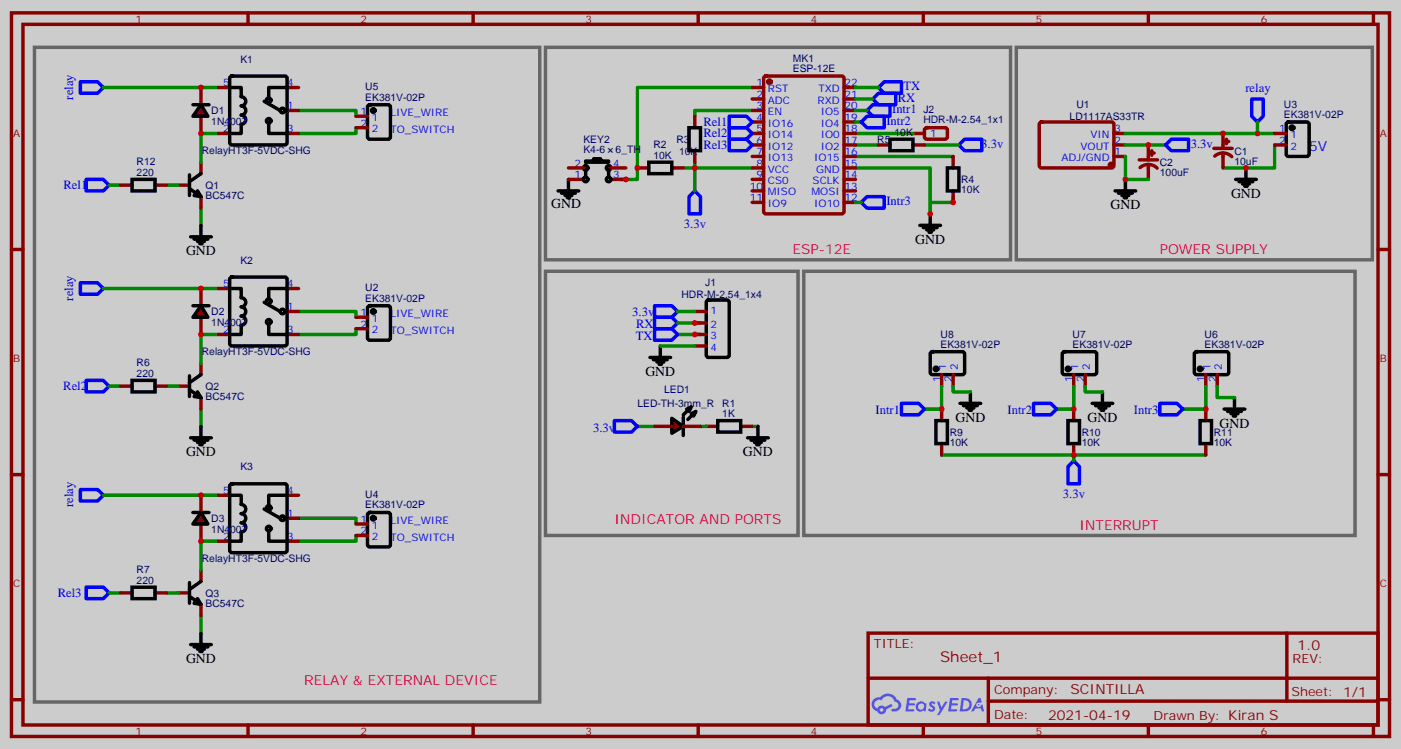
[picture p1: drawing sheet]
<svg xmlns="http://www.w3.org/2000/svg" width="430mm" height="230mm" viewBox="0 0 430 230" stroke-linecap="round" stroke-linejoin="round" font-family="sans-serif">
<path d="M0 0h430.4v230h-430.4z" fill="#ccc"/>
<g fill="none" stroke="#870000" stroke-width="1.1">
<path d="M3.5 4h423.4v222.2h-423.4zM7.1 7.5h416.2v215.2h-416.2zM76.2 4v3.5M145.3 4v3.5M214.5 4v3.5M283.6 4v3.5M352.8 4v3.5M421.9 4v3.5M3.5 76.6h3.6M423.3 76.6h3.6M3.5 145.8h3.6M423.3 145.8h3.6"/>
<path d="M266.7 194.5h156.6v28.2h-156.6zM395.3 194.5v20.9M3.5 214.9h3.6M266.7 208.3h156.5M303.6 215.4h119.6M303.6 208.3v14.1M423.3 214.9h3.6M76.2 222.7v3.5M145.3 222.7v3.5M214.5 222.7v3.5M283.6 222.7v3.5M352.8 222.7v3.5"/>
<path d="M421.9 222.7v3.5"/>
</g>
<g fill="#5487ff">
<path d="M285.7 215.6a1.22 1.22 0 0 1 1.7 .3l-.4 .6a.47 .47 0 0 0-.3-.4 .47 .47 0 0 0-.5 .1l.1 .3a1.14 1.14 0 0 1 .8 1.7 1.14 1.14 0 0 1-1.9 0l-.2-.2 .5-.5 .7 .4a.29 .29 0 0 0 .3-.2 .29 .29 0 0 0-.2-.4 1.04 1.04 0 0 1-.6-1.7z"/>
<path d="M278.7 214.4h2.3l.4 .2-.2 .5h-1.8l-.1 .9h1.5l.3 .3-.3 .4h-1.6l-.2 1.1 1.7 .1 .2 .3-.2 .3h-2.6z"/>
<path d="M291.8 214.4h2.4l.3 .2-.1 .5h-1.8l-.2 .9h1.6l.3 .3-.4 .4h-1.6l-.1 1.1 1.7 .1 .2 .3-.2 .3h-2.7z"/>
<path d="M300.6 214.4h.7l.3 1.2-.6 .4a.69 .69 0 0 0-1 .2 .69 .69 0 0 0 .4 1 .69 .69 0 0 0 .9-.6l.5-.3 .6 2.2h-.8l-.3-.9h-1.7l-.5 .9h-.8z"/>
<path d="M287.8 215.5h.8l.6 1.8 1.1-1.8h.9l-2.6 4.2h-.8l.9-1.6z"/>
<path d="M295.4 214.4l-.6 4.1h1.3a2.11 2.11 0 0 0 2.5-2.1 2.11 2.11 0 0 0-2.5-2zM296.1 215.1a1.43 1.43 0 0 1 1.6 1.6 1.43 1.43 0 0 1-2 1.1z"/>
<path d="M281.7 216a1.54 1.54 0 0 0-.1 2.1 1.54 1.54 0 0 0 2.1 .2l.7 .2 .3-2.3-.6-.3a1.49 1.49 0 0 0-2.4 .1zM281.9 217a.95 .95 0 0 1 1.9 0 .95 .95 0 0 1-1.9 0z"/>
<path d="M268.4 214.8a2.18 2.18 0 0 0 1.1 3.7 1.44 1.44 0 0 0 1.6 .9 1.44 1.44 0 0 0 1.2-1.5l2-1-.5-.7-1.9 .9a1.47 1.47 0 0 0-2.4 .5 1.39 1.39 0 0 1-.7-2 1.39 1.39 0 0 1 2-.4 2.12 2.12 0 0 1 2.2-1.3 2.12 2.12 0 0 1 1.9 1.6 1.14 1.14 0 0 1 1 1.5 1.14 1.14 0 0 1-1.6 .7 .43 .43 0 0 0-.5 .3 .43 .43 0 0 0 .4 .5 1.98 1.98 0 0 0 2.5-1.2 1.98 1.98 0 0 0-1.2-2.5 3.1 3.1 0 0 0-5.3-.7l-.9 .1zM270.3 218.1a.55 .55 0 0 1 1.1 0 .55 .55 0 0 1-1.1 0z"/>
<circle cx="300.6" cy="216.5" r=".26"/>
</g>
<g fill="none" stroke="#870000" stroke-width="1.1">
<path d="M231.1 26.9h3.5M231.1 30.4h3.5M231.1 33.9h3.5M231.1 37.5h3.5M234.8 23.6l.5-.2h23.3l.6 .4 .1 41.2-.5 .6-23.5 .1-.6-.5-.1-41.1zM259.3 26.9h3.5M259.3 30.4h3.5M259.3 33.9h3.5M259.3 37.5h3.5M284.2 39.4l.5-.2 5.9 .1 .4 .6v2.4l-.7 .5-5.9-.1-.4-.6v-2.2zM319.5 37.7l.5-.2h21.8l.4 .7-.1 12.9-.6 .5-21.8-.1-.4-.6v-12.7zM231.1 48h3.5"/>
<path d="M231.1 44.5h3.5M231.1 41h3.5M231.1 51.6h3.5M231.1 55.1h3.5M231.1 58.6h3.5M259.3 48h3.5M259.3 44.5h3.5M259.3 41h3.5M259.3 51.6h3.5M259.3 55.1h3.5M259.3 58.6h3.5M280.5 41h3.5"/>
<path d="M342.2 48h3.5M342.2 44.5h3.5M342.2 41h3.5M350 49.1h5.6M350.2 51.5a3.8 3.8 0 0 1 5.3 .2M352.8 44.5v4.6M352.8 50.5v4.6M353.1 47h1.4M353.8 46.3v1.4M372.9 45.6h5.6M373.2 48a3.8 3.8 0 0 1 5.2 .1M375.7 41v4.6"/>
<path d="M375.7 47v4.6M376.1 43.5h1.4M376.8 42.8v1.4M231.1 62.2h3.5M259.3 62.2h3.5"/>
</g>
<g fill="#870000" stroke="#870000" stroke-width="1.1">
<circle cx="341.3" cy="50.7" r=".53"/>
<circle cx="236.4" cy="25.1" r=".53"/>
</g>
<g fill="none" stroke="#000" stroke-width="1.1">
<path d="M395.3 37.7l.5-.2h5.7l.6 .4 .1 9.4-.5 .7h-5.9l-.6-.4-.1-9.4zM171.4 58.6h6.4M172.5 59.3h4.2M174.6 55.1v3.5M342.5 58.6h6.4M343.6 59.3h4.2M345.7 55.1v3.5M379.6 55.1h6.3M380.6 55.8h4.3M381.7 56.5h2.1M382.4 57.2h.7M382.8 51.6v3.5"/>
<path d="M173.6 60h2.1M174.3 60.7h.7M282.6 69.2h6.3M283.6 69.9h4.3M284.7 70.6h2.1M285.4 71.3h.7M285.8 65.7v3.5M344.7 60h2.1M345.4 60.7h.7M229.7 134.5h6.3M230.7 135.2h4.2M231.8 135.9h2.1"/>
<path d="M232.5 136.6h.7M232.8 131v3.5"/>
</g>
<g fill="none" stroke="#008700" stroke-width="1.1">
<path d="M231.1 26.9h-35.3v28.2h-5.3M231.1 33.9h-17.7v1.8M262.8 26.9h7.1M262.8 30.4h5.3M262.8 37.5h1.8M213.4 49.8v1.8h-3.5M231.1 51.6h-17.7v7M262.8 51.6h23v14.1v-3.5h7v-1.8M262.8 48h30M262.8 41h17.7M262.8 44.5h7.1M284 44.5h10.6"/>
<path d="M345.7 48v7.1h7.1M345.7 41h45.9M345.7 44.5h12.4M391.6 44.5v7.1h-15.9M208.1 99.2h7.1M208.1 102.7h7.1M195.8 131h5.3M231.1 131h1.7"/>
</g>
<path d="M268.1 30.4l1.8-1.8h5.3v3.6h-5.3zM269.9 26.9l1.7-1.8h5.3v3.5h-5.3zM213.4 58.6l1.8 1.8v5.3h-3.5v-5.3zM294.6 44.5l1.7-1.7h5.3v3.5h-5.3zM358.1 44.5l1.7-1.7h5.3v3.5h-5.3zM201.1 97.4h5.3l1.7 1.8-1.7 1.8h-5.3zM201.1 101h5.3l1.7 1.7-1.7 1.8h-5.3zM188.7 129.2h5.3l1.8 1.8-1.8 1.7h-5.3z" fill="none" stroke="#00f" stroke-width="1.1"/>
<path d="M167.6 14.5h142.8v65.3h-142.8zM312.2 14.5h109.4v65.3h-109.4zM167.6 83.3h77.6v81.2h-77.6z" fill="none" stroke="#666" stroke-width="1.1"/>
<circle cx="396.9" cy="39.2" r=".53" fill="#870000" stroke="#000" stroke-width="1.1"/>
<path d="M54.7 56.9h3.5M61.7 49.8v3.5M391.6 41h3.5M391.6 44.5h3.5M61.7 60.4v3.5M213.4 95.7h3.6M213.4 99.2h3.6M213.4 102.7h3.6M213.4 106.3h3.6" fill="none" stroke="#870000" stroke-width="1.1"/>
<path d="M58.2 57.9l3.5 2.5M58.2 53.7v6.3M61.7 53.3l-3.5 2.5M217.2 92.4l.5-.3h5.6l.7 .5v16.5l-.4 .6-5.9 .1-.7-.5v-16.4zM199.7 109.8h6.3M200.7 110.5h4.3M201.8 111.2h2.1M202.5 111.9h.7M202.8 106.3v3.5" fill="none" stroke="#000" stroke-width="1.1"/>
<path d="M24.7 25.1h5.3l1.7 1.8-1.7 1.7h-5.3zM384.5 30.4h3.6v5.3l-1.8 1.8-1.8-1.8zM201.1 93.9h5.3l1.7 1.8-1.7 1.7h-5.3z" fill="none" stroke="#00f" stroke-width="1.1"/>
<path d="M386.3 37.5v3.5M61.7 63.9v5.3M208.1 95.7h5.3M202.8 106.3h10.6" fill="none" stroke="#008700" stroke-width="1.1"/>
<path d="M60.7 58.6l1 1.8-2.1-.4z" fill="#870000" stroke="#000" stroke-width="1.1"/>
<path d="M91.7 33.9h17.7v1.8M109.4 39.2v1.8h-17.7" fill="none" stroke="#008700" stroke-width="1.1"/>
<path d="M113.1 32.4l.5-.2h5.6l.7 .4v9.5l-.4 .6-5.9 .1-.7-.5v-9.4z" fill="none" stroke="#000" stroke-width="1.1"/>
<circle cx="114.7" cy="33.9" r=".53" fill="#870000" stroke="#000" stroke-width="1.1"/>
<path d="M67 26.9h3.6M88.2 26.9h3.5M88.2 33.9h3.5M109.4 35.7h3.5M109.4 39.2h3.5M67 41h3.6M88.2 41h3.5M54.7 118.6h3.5M61.7 111.5v3.6M61.7 122.1v3.6" fill="none" stroke="#870000" stroke-width="1.1"/>
<g fill="none" stroke="#000" stroke-width="1.1">
<path d="M70.6 26.9h3.5v2.8a1.41 1.41 0 0 1 1.4 1.4 1.41 1.41 0 0 1-1.4 1.4 1.41 1.41 0 0 1 1.4 1.4 1.41 1.41 0 0 1-1.4 1.4 1.41 1.41 0 0 1 1.4 1.5 1.41 1.41 0 0 1-1.4 1.4v2.8h-3.5M70.8 23.6l.5-.2h16.2l.5 .2 .2 .5v19.7l-.2 .5-.5 .2h-16.2l-.5-.2-.2-.5v-19.7zM81.1 31.1l5 2.8M82.5 37.8v3.2h5.7M87.5 33.9h.7M88.2 26.9h-5.7v3.2M58.6 72.7h6.3M59.6 73.4h4.3M60.7 74.2h2.1M61.4 74.9h.7M61.7 69.2v3.5M58.2 119.7l3.5 2.4"/>
<path d="M58.2 115.4v6.4M61.7 115.1l-3.5 2.4"/>
<circle cx="82.6" cy="30.8" r=".71"/>
<circle cx="82.6" cy="37.1" r=".71"/>
<circle cx="86.8" cy="33.9" r=".71"/>
</g>
<path d="M31.7 26.9h35.3M33.5 56.9h3.5M51.2 56.9h3.5M67 41h-5.3v8.8M61.7 125.7v5.3" fill="none" stroke="#008700" stroke-width="1.1"/>
<path d="M26.5 55.1h5.2l1.8 1.8-1.8 1.7h-5.2zM24.7 86.9h5.3l1.7 1.7-1.7 1.8h-5.3z" fill="none" stroke="#00f" stroke-width="1.1"/>
<path d="M60.7 120.4l1 1.7-2.1-.3z" fill="#870000" stroke="#000" stroke-width="1.1"/>
<path d="M91.7 95.7h17.7v1.7M109.4 101v1.7h-17.7" fill="none" stroke="#008700" stroke-width="1.1"/>
<path d="M113.1 94.1l.5-.2h5.6l.7 .4v9.5l-.4 .6-5.9 .1-.7-.5v-9.4z" fill="none" stroke="#000" stroke-width="1.1"/>
<circle cx="114.7" cy="95.7" r=".53" fill="#870000" stroke="#000" stroke-width="1.1"/>
<path d="M67 88.6h3.6M88.2 88.6h3.5M88.2 95.7h3.5M109.4 97.4h3.5M67 102.7h3.6M88.2 102.7h3.5M109.4 101h3.5M61.7 175v3.6M54.7 182.1h3.5M61.7 185.6v3.6" fill="none" stroke="#870000" stroke-width="1.1"/>
<g fill="none" stroke="#000" stroke-width="1.1">
<path d="M70.6 88.6h3.5v2.8a1.41 1.41 0 0 1 1.4 1.5 1.41 1.41 0 0 1-1.4 1.4 1.41 1.41 0 0 1 1.4 1.4 1.41 1.41 0 0 1-1.4 1.4 1.41 1.41 0 0 1 1.4 1.4 1.41 1.41 0 0 1-1.4 1.4v2.8h-3.5M70.8 85.3l.5-.2h16.2l.5 .2 .2 .5v19.8l-.2 .5-.5 .2h-16.2l-.5-.3-.2-.4v-19.8zM81.1 92.9l5 2.8M82.5 99.6v3.1h5.7M87.5 95.7h.7M88.2 88.6h-5.7v3.2M58.6 134.5h6.3M59.6 135.2h4.3M60.7 135.9h2.1M61.4 136.6h.7M61.7 131v3.5M58.2 178.9v6.4"/>
<path d="M61.7 178.6l-3.5 2.4M58.2 183.2l3.5 2.4"/>
<circle cx="82.6" cy="92.5" r=".71"/>
<circle cx="82.6" cy="98.8" r=".71"/>
<circle cx="86.8" cy="95.7" r=".71"/>
</g>
<path d="M31.7 88.6h35.3M33.5 118.6h3.5M51.2 118.6h3.5M67 102.7h-5.3v8.8M61.7 189.2v5.3" fill="none" stroke="#008700" stroke-width="1.1"/>
<path d="M26.5 116.8h5.2l1.8 1.8-1.8 1.8h-5.2zM24.7 150.4h5.3l1.7 1.7-1.7 1.8h-5.3z" fill="none" stroke="#00f" stroke-width="1.1"/>
<path d="M60.7 183.9l1 1.7-2.1-.3z" fill="#870000" stroke="#000" stroke-width="1.1"/>
<path d="M91.7 159.2h17.7v1.7M109.4 164.5v1.7h-17.7" fill="none" stroke="#008700" stroke-width="1.1"/>
<path d="M113.1 157.6l.5-.2h5.6l.7 .4v9.5l-.4 .6-5.9 .1-.7-.5v-9.4z" fill="none" stroke="#000" stroke-width="1.1"/>
<circle cx="114.7" cy="159.2" r=".53" fill="#870000" stroke="#000" stroke-width="1.1"/>
<path d="M67 152.1h3.6M88.2 152.1h3.5M88.2 159.2h3.5M67 166.2h3.6M88.2 166.2h3.5M109.4 160.9h3.5M109.4 164.5h3.5" fill="none" stroke="#870000" stroke-width="1.1"/>
<g fill="none" stroke="#000" stroke-width="1.1">
<path d="M367.1 108.2l.5-.2 9.4 .1 .5 .6-.1 5.9-.6 .5-9.5-.1-.4-.6v-5.7zM70.6 152.1h3.5v2.8a1.41 1.41 0 0 1 1.4 1.5 1.41 1.41 0 0 1-1.4 1.4 1.41 1.41 0 0 1 1.4 1.4 1.41 1.41 0 0 1-1.4 1.4 1.41 1.41 0 0 1 1.4 1.4 1.41 1.41 0 0 1-1.4 1.4v2.8h-3.5M70.8 148.8l.5-.2h16.2l.5 .2 .2 .5v19.8l-.2 .5-.5 .2h-16.2l-.5-.3-.2-.4v-19.8zM81.1 156.4l5 2.8M87.5 159.2h.7M88.2 152.1h-5.7v3.2M82.5 163.1v3.1h5.7M58.6 198h6.3M59.6 198.7h4.3M60.7 199.4h2.1M61.7 194.5v3.5M61.4 200.1h.7"/>
<circle cx="82.6" cy="156" r=".71"/>
<circle cx="86.8" cy="159.2" r=".71"/>
<circle cx="82.6" cy="162.3" r=".71"/>
</g>
<path d="M31.7 152.1h35.3M67 166.2h-5.3v8.8M33.5 182.1h3.5M51.2 182.1h3.5" fill="none" stroke="#008700" stroke-width="1.1"/>
<path d="M224 35.7h5.3l1.8 1.8-1.8 1.7h-5.3zM224 39.2h5.3l1.8 1.8-1.8 1.8h-5.3zM224 42.8h5.3l1.8 1.7-1.8 1.8h-5.3zM26.5 180.3h5.2l1.8 1.8-1.8 1.8h-5.2z" fill="none" stroke="#00f" stroke-width="1.1"/>
<path d="M10.6 14.5h155.2v201.1h-155.2z" fill="none" stroke="#666" stroke-width="1.1"/>
<circle cx="368.7" cy="113.3" r=".53" fill="#870000" stroke="#000" stroke-width="1.1"/>
<path d="M370.4 115.1v3.5M373.9 115.1v3.5" fill="none" stroke="#870000" stroke-width="1.1"/>
<path d="M326.6 108.2l.4-.2 9.5 .1 .4 .6-.1 5.9-.6 .5-9.4-.1-.5-.6v-5.7z" fill="none" stroke="#000" stroke-width="1.1"/>
<circle cx="328.1" cy="113.3" r=".53" fill="#870000" stroke="#000" stroke-width="1.1"/>
<path d="M329.8 115.1v3.5M333.4 115.1v3.5" fill="none" stroke="#870000" stroke-width="1.1"/>
<path d="M286 108.2l.5-.2 9.4 .1 .4 .6v5.9l-.7 .5-9.4-.1-.4-.6v-5.7z" fill="none" stroke="#000" stroke-width="1.1"/>
<circle cx="287.5" cy="113.3" r=".53" fill="#870000" stroke="#000" stroke-width="1.1"/>
<g fill="none" stroke="#870000" stroke-width="1.1">
<path d="M213.4 35.7v3.5M37 56.9h3.6M47.6 56.9h3.6M195.8 51.6h3.5M206.4 51.6h3.5M213.4 46.3v3.5M269.9 44.5h3.5M280.5 44.5h3.5M292.8 48v3.6M292.8 58.6v3.6M37 118.6h3.6M47.6 118.6h3.6"/>
<path d="M289.3 115.1v3.5M292.8 115.1v3.5M217 131h3.5M227.5 131h3.6M289.3 125.7v3.5M289.3 136.2v3.6M329.8 125.7v3.5M329.8 136.2v3.6M370.4 125.7v3.5M370.4 136.2v3.6M37 182.1h3.6M47.6 182.1h3.6"/>
</g>
<g fill="none" stroke="#000" stroke-width="1.1">
<path d="M211.7 39.2h3.5v7.1h-3.5zM40.6 55.1h7v3.5h-7zM199.3 49.8h7.1v3.5h-7.1zM273.4 42.8h7.1v3.5h-7.1zM291 51.6h3.6v7h-3.6zM40.6 116.8h7v3.6h-7zM220.5 129.2h7v3.5h-7zM287.5 129.2h3.5v7h-3.5zM294.9 123.9h6.4M296 124.6h4.2M297 125.3h2.2M297.7 126h.7"/>
<path d="M298.1 120.4v3.5M328.1 129.2h3.5v7h-3.5zM335.5 123.9h6.3M336.5 124.6h4.3M337.6 125.3h2.1M338.3 126h.7M338.7 120.4v3.5M368.7 129.2h3.5v7h-3.5zM376.1 125.7h6.3M377.1 126.4h4.3M378.2 127.1h2.1M378.9 127.8h.7"/>
<path d="M379.2 122.1v3.6M40.6 180.3h7v3.6h-7z"/>
</g>
<path d="M262.8 33.9h3.5M262.8 62.2h1.8M289.3 118.6v7.1h-5.3M292.8 118.6v1.8h5.3M329.8 118.6v7.1h-5.2M333.4 118.6v1.8h5.3M370.4 118.6v7.1h-7M373.9 118.6v3.5h5.3M215.2 131h1.8M289.3 139.8h40.5v1.7M329.8 139.8h40.6" fill="none" stroke="#008700" stroke-width="1.1"/>
<path d="M266.3 33.9l1.8-1.7h5.3v3.5h-5.3zM266.3 35.7h5.3v3.5h-5.3l-1.7-1.7zM264.6 62.2l1.7-1.8h5.3v3.5h-5.3zM276.9 123.9h5.3l1.8 1.8-1.8 1.7h-5.3zM317.5 123.9h5.3l1.8 1.8-1.8 1.7h-5.3zM356.3 123.9h5.3l1.8 1.8-1.8 1.7h-5.3zM329.8 141.5l1.8 1.8v5.3h-3.5v-5.3z" fill="none" stroke="#00f" stroke-width="1.1"/>
<path d="M246.9 83.3h169.4v81.2h-169.4z" fill="none" stroke="#666" stroke-width="1.1"/>
<g fill="#870000" stroke="#000" stroke-width="1.1">
<path d="M206.4 128.5l3.5 2.5-3.5 2.1z"/>
<path d="M209.9 128.1v5.7z"/>
<path d="M209.9 127.4l1.4-1.4z"/>
<path d="M211.3 128.8l1.4-1.4z"/>
<path d="M211 125.7l1.4-.7-.7 1.4z"/>
<path d="M212.4 127.1l1.4-.7-.7 1.4z"/>
</g>
<path d="M61.7 26.9v5.3M61.7 35.7v5.3M201.1 131h5.3M209.9 131h5.3" fill="none" stroke="#870000" stroke-width="1.1"/>
<path d="M61.7 32.2l2.2 3.5h-4.6z" fill="#870000" stroke="#000" stroke-width="1.1"/>
<path d="M59.3 32.2h4.9" fill="none" stroke="#000" stroke-width="1.1"/>
<path d="M61.7 88.6v5.3M61.7 97.4v5.3" fill="none" stroke="#870000" stroke-width="1.1"/>
<path d="M61.7 93.9l2.2 3.5h-4.6z" fill="#870000" stroke="#000" stroke-width="1.1"/>
<path d="M59.3 93.9h4.9" fill="none" stroke="#000" stroke-width="1.1"/>
<path d="M61.7 152.1v5.3M61.7 160.9v5.3" fill="none" stroke="#870000" stroke-width="1.1"/>
<path d="M61.7 157.4l2.2 3.5h-4.6z" fill="#870000" stroke="#000" stroke-width="1.1"/>
<g fill="none" stroke="#000" stroke-width="1.1">
<path d="M179.9 49.5h2.5v-.7h2.1v.7h2.5v.3h-7.1zM179.9 52.3v2.1M187 52.3v2.1M59.3 157.4h4.9"/>
<circle cx="179.9" cy="55.1" r=".71"/>
<circle cx="179.9" cy="51.6" r=".71"/>
<circle cx="187" cy="55.1" r=".71"/>
<circle cx="187" cy="51.6" r=".71"/>
</g>
<path d="M174.6 55.1h4.6M174.6 51.6h4.6M187.7 55.1h4.6M187.7 51.6h4.6" fill="none" stroke="#870000" stroke-width="1.1"/>
<g fill="#c00">
<circle cx="345.7" cy="55.1" r=".88"/>
<circle cx="213.4" cy="51.6" r=".88"/>
<circle cx="382.8" cy="51.6" r=".88"/>
<circle cx="375.7" cy="41" r=".88"/>
<circle cx="352.8" cy="44.5" r=".88"/>
<circle cx="213.4" cy="102.7" r=".88"/>
<circle cx="213.4" cy="99.2" r=".88"/>
<circle cx="386.3" cy="41" r=".88"/>
<circle cx="329.8" cy="139.8" r=".88"/>
<circle cx="285.8" cy="65.7" r=".88"/>
<circle cx="289.3" cy="125.7" r=".88"/>
<circle cx="329.8" cy="125.7" r=".88"/>
<circle cx="370.4" cy="125.7" r=".88"/>
<circle cx="292.8" cy="62.2" r=".88"/>
<circle cx="61.7" cy="41" r=".88"/>
<circle cx="61.7" cy="26.9" r=".88"/>
<circle cx="61.7" cy="102.7" r=".88"/>
<circle cx="61.7" cy="88.6" r=".88"/>
<circle cx="61.7" cy="166.2" r=".88"/>
<circle cx="61.7" cy="152.1" r=".88"/>
<circle cx="195.8" cy="51.6" r=".88"/>
<circle cx="192.3" cy="55.1" r=".88"/>
</g>
<text font-size="4.6" fill="#800" x="288.8" y="203.5">Sheet_1</text>
<text font-size="4.2" fill="#00f" x="402.2" y="46.3">5V</text>
<g font-size="4.2">
<text x="169.3" y="63.9">GND</text>
<text x="341.1" y="64.3">GND</text>
<text x="378.2" y="60.7">GND</text>
<text x="281.2" y="74.9">GND</text>
<text x="57.1" y="78.4">GND</text>
<text x="198.3" y="115.4">GND</text>
<text x="293.5" y="129.5">GND</text>
<text x="334.1" y="129.5">GND</text>
<text x="374.6" y="131.3">GND</text>
<text x="57.1" y="140.1">GND</text>
<text x="228.2" y="140.1">GND</text>
<text x="57.1" y="203.6">GND</text>
</g>
<g font-size="4.2" fill="#f06">
<text x="243.4" y="78">ESP-12E</text>
<text x="356.3" y="78">POWER SUPPLY</text>
<text x="188.7" y="160.9">INDICATOR AND PORTS</text>
<text x="331.6" y="162.7">INTERRUPT</text>
<text x="93.5" y="210.3">RELAY &amp; EXTERNAL DEVICE</text>
</g>
<g font-size="4.2" fill="#800">
<text x="398.6" y="199.7">1.0</text>
<text x="328.9" y="213.3">SCINTILLA</text>
<text x="322" y="221.1">2021-04-19</text>
</g>
<g font-size="3.9" fill="#00f">
<text x="277.6" y="27.7">TX</text>
<text x="382.6" y="28.1">relay</text>
<text x="22.4" y="30.6" transform="rotate(-90 22.4 30.6)">relay</text>
<text x="274.1" y="34.8">Intr1</text>
<text x="275.8" y="31.3">RX</text>
<text x="216.1" y="38.7">Rel1</text>
<text x="272.3" y="38.3">Intr2</text>
<text x="216.1" y="42.2">Rel2</text>
<text x="216.1" y="45.8">Rel3</text>
<text x="301.4" y="45.5">3.3v</text>
<text x="365.8" y="45.4">3.3v</text>
<text x="19.5" y="58.1">Rel1</text>
<text x="272.3" y="63">Intr3</text>
<text x="210.1" y="70">3.3v</text>
<text x="22.4" y="92.3" transform="rotate(-90 22.4 92.3)">relay</text>
<text x="194.2" y="96.9">3.3v</text>
<text x="195.4" y="100.9">RX</text>
<text x="195.4" y="104.4">TX</text>
<text x="19.4" y="119.9">Rel2</text>
<text x="269" y="127.3">Intr1</text>
<text x="309.5" y="127.3">Intr2</text>
<text x="348.3" y="127.3">Intr3</text>
<text x="182.2" y="132.6">3.3v</text>
<text x="22.4" y="155.8" transform="rotate(-90 22.4 155.8)">relay</text>
<text x="326.5" y="152.9">3.3v</text>
<text x="17.7" y="183.4">Rel3</text>
</g>
<g font-size="3.9" fill="#800">
<text x="268.5" y="199">TITLE:</text>
<text x="397.1" y="203.7">REV:</text>
<text x="305.4" y="213.2">Company:</text>
<text x="396.7" y="213.9">Sheet: 1/1</text>
<text x="305.4" y="220.9">Date:</text>
<text x="354.4" y="221">Drawn By: Kiran S</text>
</g>
<g font-size="3.2" fill="#800">
<text x="41.6" y="6.9">1</text>
<text x="110.8" y="6.9">2</text>
<text x="179.9" y="6.9">3</text>
<text x="249.1" y="6.9">4</text>
<text x="318.2" y="6.9">5</text>
<text x="387.3" y="6.9">6</text>
<text x="4.1" y="42.1">A</text>
<text x="423.9" y="42.1">A</text>
<text x="4.1" y="111.2">B</text>
<text x="423.9" y="111.2">B</text>
<text x="4.1" y="180.3">C</text>
<text x="423.9" y="180.3">C</text>
<text x="41.6" y="225.7">1</text>
<text x="110.8" y="225.7">2</text>
<text x="179.9" y="225.7">3</text>
<text x="249.1" y="225.7">4</text>
<text x="318.2" y="225.7">5</text>
<text x="387.3" y="225.7">6</text>
</g>
<g font-size="3.2" fill="#000080">
<text x="73.8" y="19.2">K1</text>
<text x="243.6" y="22.2">ESP-12E</text>
<text x="243.6" y="19">MK1</text>
<text x="112.2" y="27.8">U5</text>
<text x="64.9" y="35">D1</text>
<text x="112.2" y="30.9">EK381V-02P</text>
<text x="283.7" y="34.6">J2</text>
<text x="330.7" y="33.3">U1</text>
<text x="394.4" y="33.1">U3</text>
<text x="64.9" y="38.3">1N4007</text>
<text x="274.8" y="41.7">10K</text>
<text x="283.7" y="37.7">HDR-M-2.54_1x1</text>
<text x="328.6" y="36.9">LD1117AS33TR</text>
<text x="394.4" y="36.2">EK381V-02P</text>
<text x="62" y="47.4">RelayHT3F-5VDC-SHG</text>
<text x="179.2" y="47">K4-6</text>
<text x="179.2" y="43.8">KEY2</text>
<text x="189.1" y="47">6_TH</text>
<text x="200.7" y="45.5">R2</text>
<text x="207.8" y="44">R3</text>
<text x="208.6" y="47.5">10K</text>
<text x="269.5" y="44">R5</text>
<text x="379.2" y="47.5">C1</text>
<text x="42" y="50.8">R12</text>
<text x="200.7" y="48.8">10K</text>
<text x="356.3" y="51">C2</text>
<text x="379.2" y="50.6">10uF</text>
<text x="42" y="54">220</text>
<text x="63.1" y="58">Q1</text>
<text x="295.3" y="59.3">10K</text>
<text x="295.3" y="56.2">R4</text>
<text x="356.3" y="54.1">100uF</text>
<text x="63.1" y="61.2">BC547C</text>
<text x="73.8" y="81">K2</text>
<text x="112.2" y="89.5">U2</text>
<text x="216.6" y="87.9">J1</text>
<text x="112.2" y="92.7">EK381V-02P</text>
<text x="209.4" y="91.5">HDR-M-2.54_1x4</text>
<text x="64.9" y="100.1">1N4007</text>
<text x="64.9" y="96.7">D2</text>
<text x="288.9" y="107">EK381V-02P</text>
<text x="288.9" y="103.7">U8</text>
<text x="329.5" y="107">EK381V-02P</text>
<text x="329.5" y="103.7">U7</text>
<text x="370.1" y="107">EK381V-02P</text>
<text x="370.1" y="103.7">U6</text>
<text x="42" y="112.6">R6</text>
<text x="62" y="109.2">RelayHT3F-5VDC-SHG</text>
<text x="42" y="115.8">220</text>
<text x="63.1" y="119.7">Q2</text>
<text x="63.1" y="123">BC547C</text>
<text x="195.8" y="125">LED-TH-3mm_R</text>
<text x="204" y="120.8">LED1</text>
<text x="221.9" y="124.9">R1</text>
<text x="221.9" y="128.1">1K</text>
<text x="291.7" y="136.9">10K</text>
<text x="291.8" y="133.8">R9</text>
<text x="332.3" y="136.9">10K</text>
<text x="332.3" y="133.8">R10</text>
<text x="372.9" y="136.9">10K</text>
<text x="372.9" y="133.8">R11</text>
<text x="73.8" y="144.5">K3</text>
<text x="112.2" y="153">U4</text>
<text x="64.9" y="160.2">D3</text>
<text x="112.2" y="156.2">EK381V-02P</text>
<text x="64.9" y="163.6">1N4007</text>
<text x="62" y="172.7">RelayHT3F-5VDC-SHG</text>
<text x="42" y="179.3">220</text>
<text x="42" y="176.1">R7</text>
<text x="63.1" y="183.2">Q3</text>
<text x="63.1" y="186.5">BC547C</text>
</g>
<g font-size="3.2" fill="#00f">
<text x="68.5" y="26.5">5</text>
<text x="88.2" y="26.5">4</text>
<text x="232.4" y="26.5">1</text>
<text x="235.9" y="28.3">RST</text>
<text x="251.4" y="28.3">TXD</text>
<text x="259.5" y="26.5">22</text>
<text x="88.2" y="33.6">1</text>
<text x="110.7" y="35.3">1</text>
<text x="119.9" y="35.7">LIVE_WIRE</text>
<text x="232.4" y="30.1">2</text>
<text x="232.4" y="33.6">3</text>
<text x="235.9" y="31.8">ADC</text>
<text x="235.9" y="35.3">EN</text>
<text x="251.2" y="31.8">RXD</text>
<text x="252.1" y="35.3">IO5</text>
<text x="259.5" y="33.6">20</text>
<text x="259.5" y="30.1">21</text>
<text x="68.5" y="40.6">2</text>
<text x="88.2" y="40.6">3</text>
<text x="110.7" y="38.9">2</text>
<text x="114.2" y="37.1">1</text>
<text x="114.2" y="40.6">2</text>
<text x="119.9" y="41">TO_SWITCH</text>
<text x="232.4" y="37.1">4</text>
<text x="232.4" y="40.6">5</text>
<text x="235.9" y="38.9">IO16</text>
<text x="252.1" y="38.9">IO4</text>
<text x="259.5" y="40.6">18</text>
<text x="259.5" y="37.1">19</text>
<text x="342.4" y="40.6">3</text>
<text x="392.9" y="40.6">1</text>
<text x="232.4" y="44.2">6</text>
<text x="232.4" y="47.7">7</text>
<text x="235.9" y="42.4">IO14</text>
<text x="235.9" y="45.9">IO12</text>
<text x="252.1" y="45.9">IO2</text>
<text x="252.1" y="42.4">IO0</text>
<text x="259.5" y="47.7">16</text>
<text x="259.5" y="44.2">17</text>
<text x="285.8" y="42.1">1</text>
<text x="331.9" y="45.9">VOUT</text>
<text x="335" y="42.4">VIN</text>
<text x="342.4" y="47.7">1</text>
<text x="342.4" y="44.2">2</text>
<text x="392.9" y="44.2">2</text>
<text x="396.4" y="42.4">1</text>
<text x="396.4" y="45.9">2</text>
<text x="176.5" y="51.2">2</text>
<text x="188.4" y="51.2">4</text>
<text x="232.4" y="51.2">8</text>
<text x="235.9" y="49.5">IO13</text>
<text x="235.9" y="53">VCC</text>
<text x="250.1" y="49.5">IO15</text>
<text x="250.7" y="53">GND</text>
<text x="259.5" y="51.2">15</text>
<text x="326.1" y="49.5">ADJ/GND</text>
<text x="176.5" y="54.8">1</text>
<text x="188.4" y="54.8">3</text>
<text x="230.4" y="58.3">10</text>
<text x="232.4" y="54.8">9</text>
<text x="235.9" y="56.5">CS0</text>
<text x="249.6" y="56.5">SCLK</text>
<text x="259.5" y="58.3">13</text>
<text x="259.5" y="54.8">14</text>
<text x="230.4" y="61.8">11</text>
<text x="235.9" y="60">MISO</text>
<text x="235.9" y="63.6">IO9</text>
<text x="249.3" y="60">MOSI</text>
<text x="250.1" y="63.6">IO10</text>
<text x="259.5" y="61.8">12</text>
<text x="68.5" y="88.3">5</text>
<text x="88.2" y="88.3">4</text>
<text x="88.2" y="95.3">1</text>
<text x="110.7" y="97.1">1</text>
<text x="110.7" y="100.6">2</text>
<text x="114.2" y="98.8">1</text>
<text x="119.9" y="97.4">LIVE_WIRE</text>
<text x="218.3" y="96.4">1</text>
<text x="218.3" y="100.6">2</text>
<text x="68.5" y="102.4">2</text>
<text x="88.2" y="102.4">3</text>
<text x="114.2" y="102.4">2</text>
<text x="119.9" y="102.7">TO_SWITCH</text>
<text x="218.3" y="104.1">3</text>
<text x="218.3" y="107.7">4</text>
<text x="290.7" y="113.8" transform="rotate(-90 290.7 113.8)">1</text>
<text x="294.2" y="113.8" transform="rotate(-90 294.2 113.8)">2</text>
<text x="331.3" y="113.8" transform="rotate(-90 331.3 113.8)">1</text>
<text x="334.8" y="113.8" transform="rotate(-90 334.8 113.8)">2</text>
<text x="371.8" y="113.8" transform="rotate(-90 371.8 113.8)">1</text>
<text x="375.4" y="113.8" transform="rotate(-90 375.4 113.8)">2</text>
<text x="288.9" y="117.3" transform="rotate(-90 288.9 117.3)">1</text>
<text x="292.5" y="117.3" transform="rotate(-90 292.5 117.3)">2</text>
<text x="329.5" y="117.3" transform="rotate(-90 329.5 117.3)">1</text>
<text x="333" y="117.3" transform="rotate(-90 333 117.3)">2</text>
<text x="370.1" y="117.3" transform="rotate(-90 370.1 117.3)">1</text>
<text x="373.6" y="117.3" transform="rotate(-90 373.6 117.3)">2</text>
<text x="68.5" y="151.8">5</text>
<text x="88.2" y="151.8">4</text>
<text x="88.2" y="158.8">1</text>
<text x="110.7" y="160.6">1</text>
<text x="119.9" y="160.9">LIVE_WIRE</text>
<text x="68.5" y="165.9">2</text>
<text x="88.2" y="165.9">3</text>
<text x="110.7" y="164.1">2</text>
<text x="114.2" y="162.3">1</text>
<text x="114.2" y="165.9">2</text>
<text x="119.9" y="166.2">TO_SWITCH</text>
</g>
</svg>
